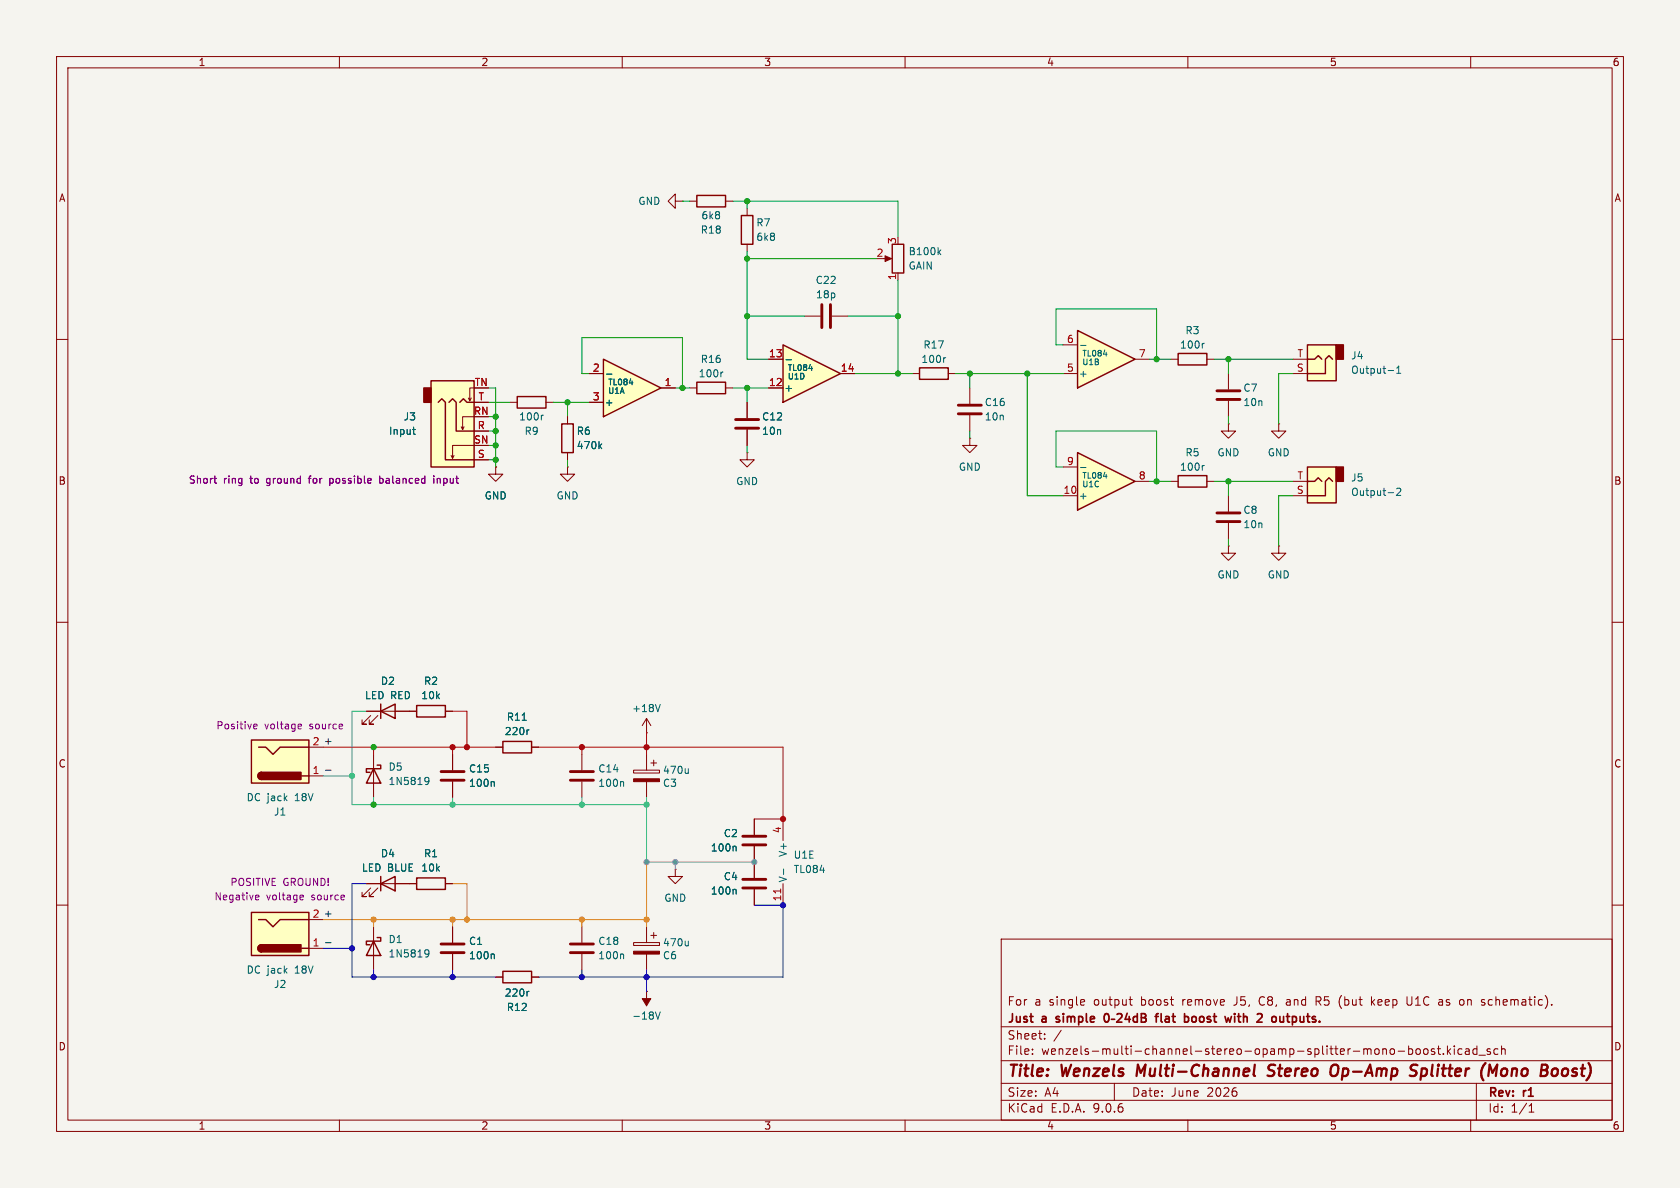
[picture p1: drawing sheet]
<svg xmlns="http://www.w3.org/2000/svg" width="297mm" height="210mm" viewBox="0 0 297 210" stroke-linecap="round" stroke-linejoin="round" font-family="sans-serif">
<path d="M0 0h297v210h-297z" fill="#f5f4ef" stroke="#f5f4ef" stroke-width=".18"/>
<g fill="none" stroke="#840000" stroke-width=".18">
<path d="M10 10h277v190h-277zM12 12h273v186h-273zM60 10v2M110 10v2M160 10v2M210 10v2M260 10v2M10 60h2M132.1 71.1v2.8M132.1 75.9v2.8M285 60h2M132.1 80v1.3h1.2l-1.2 1.3-1.3-1.3h1.3"/>
<path d="M132.1 80h.1M207 85.1h1.3M213.4 85.1h1.2M10 110h2M285 110h2M64.8 125.7h7.6M65.5 126.5l-1.5 1.5h.8h-.8v-.7M66.8 126.5l-1.5 1.5h.7h-.7v-.7M112 136.1h4.6v.6h-4.6zM114.3 133.4v2.7M114.3 138.2v2.8M115.1 134.9h1"/>
<path d="M115.6 134.4v1M133.3 144.8v2.8M133.3 149.6v5.6M133.3 157.2v2.8M138.4 144.8v3.8M138.4 156.2v3.8M10 160h2M112 166.6h4.6v.5h-4.6zM114.3 175.3h.1M114.3 163.8v2.8M114.3 168.7v2.8M114.3 175.3v2.5"/>
<path d="M115.1 165.4h1M115.6 164.8v1.1M177 166h108v32h-108zM191.5 176.7l.2 .4-.7 .1M191.7 177.6l-.2 .1M199.6 176.7h.6M200 177.7h.2M222.7 176.4l-.1 .4 .1 .7M227.9 176.7l-.4 .1M228 177.1h-.4a.29 .29 0 0 0-.2 .3 .29 .29 0 0 0 .2 .3h.4M232.7 177h.5M233 177l.5 .7"/>
<path d="M233.2 176.2h-.5v1.5M236.9 177.8l.3 .5M237.2 176l-.3 .4M242.5 176.2v1.5M242.6 177.1l.4 .6M243 176.7l-.5 .6M249.6 176.2v1.2l-.3 .3-.4-.1M255 176.8v.9M255 177.6l-.1 .1M255 177.1h-.1M263.2 176.8l-.1 .2v.4l.1 .2M285 160h2"/>
<path d="M60 198v2M110 198v2M160 198v2M177 194.5h108M177 191.5h108M177 187.5h108M177 181.5h108M182.5 186.3v.1M182.5 185.5v.1M184.7 183.6v.1M184.7 182.8v.1M187.6 182.1l-1.3 2"/>
<path d="M197 191.5v3M210 198v2M247.2 185.8h1.1M249 184.9v1.5M249 185.5l.5-.1 .2 .3v.4l-.1 .2h-.6M250.5 185.5l.3-.1 .3 .3v.4l-.3 .3-.3-.1-.2-.2v-.4zM251.8 185.5l.4-.1 .3 .3v.4l-.3 .3-.4-.1-.1-.2v-.4zM253.6 185.5l-.4-.1-.2 .2 .1 .2 .5 .2v.3h-.6M254.1 185.4h.6M254.3 184.9v1.3l.4 .2M255.2 186.3v.1M255.9 184.9v1.5"/>
<path d="M256 185.8l.5 .6M256.5 185.4l-.6 .6M257.1 184.9v.1M257.1 185.4v1M258.5 185.5l-.5-.1-.3 .3v.4l.2 .2h.6M259.1 185.5h.6v.9M259.7 185.8h-.5a.29 .29 0 0 0-.2 .3 .29 .29 0 0 0 .2 .3l.5-.1M260 198v2M261 191.5v6.5M261.1 185.5l-.4-.1-.3 .3v.4l.1 .2h.6M261.1 184.9v1.5M261.5 186.5h1.1"/>
<path d="M263.5 185.5l-.4-.1-.2 .2 .1 .2 .5 .2v.3h-.6M264.8 185.5l-.4-.1-.3 .3v.4l.1 .2h.6M265.5 185.5l.2-.1 .3 .1 .1 .9M265.5 184.9v1.5M270.3 196.6h.9M270.3 195.5l.4-.4v1.5"/>
</g>
<g fill="none" stroke="#840000" stroke-width=".4">
<path d="M201.2 188.2l-.3 2M221.8 188.2l-.2 1.7 .3 .3M225.1 190a.85 .85 0 0 1-1 .1M225.2 188.2l-.7 .1a.46 .46 0 0 0-.3 .5 .46 .46 0 0 0 .4 .4l.5 .2M235.4 188.5a.69 .69 0 0 1 1.2 0 1.47 1.47 0 0 1-.6 1.7l-.6-.1M249.6 188.3l.2-.1 .8 .1M249.7 189.2l.4 .1a.49 .49 0 0 1 .3 .5 .49 .49 0 0 1-.4 .4h-.5M251.2 190.1l.2 .1 .6-.1M251.4 188.9l-.3 2M251.9 188.9l-.5 .1M263.4 188.2l.4 1.4 .9-1.4-.3 2M275.3 189l.1 .3-.2 .7"/>
<path d="M276.6 188.9l-.4 .4-.1 .5 .2 .3 .4 .1"/>
</g>
<g fill="none" stroke="#840000" stroke-width=".3">
<path d="M186.8 179.8v.3M195.3 179.3l.3-.1a.81 .81 0 0 1 .5 .6 .81 .81 0 0 1-.3 .8l-.1 .1a.81 .81 0 0 1-.4-1.4zM197.5 179.3l.6-.1 .2 .1v.3l-.9 1.1h.9M199.3 179.1l-.4 1.1h.9M199.6 179.7v1M201.1 179.8l-.5-.1-.3 .3v.4l.2 .2h.6M201.1 179.2v1.5M201.8 179.2h.5l.2 .1 .1 .3-.3 .3a.4 .4 0 0 1 .3 .4 .4 .4 0 0 1-.3 .4h-.5zM201.8 179.9h.5M204.2 179.7h.6M204.8 179.2l-.4 .2v1.3M205.3 179.2v1.3l.2 .2"/>
<path d="M210.1 179.8v.7M211.3 179.8l-.3-.1-.3 .3v.4l.1 .2h.5M218.3 179.2v.1M218.3 179.7v1M218.8 179.7h.5M219 179.2l.1 1.4M225.3 179.7l-.3 .1-.2 .2 .1 .5 .4 .2M227.4 179.7h.6M228.5 179.7v1.5M228.6 179.7l-.1 .1M186.7 180.6l.1 .1M196.5 180.2h.6"/>
<path d="M227.7 180.6l.3 .1M228.5 180.6l.1 .1"/>
</g>
<path d="M208.3 84.1h5.1v2h-5.1zM67.3 125.7l2.5-1.2v2.5zM67.3 124.5v2.5" fill="none" stroke="#840000" stroke-width=".25"/>
<path d="M212.9 82.3h-.2M121.7 135.9v.8M121.7 136.6l-.2 .1M130 149.6l.1 .2v.6M130 157.2l.1 .2v.7M138.5 153.6v1M115.9 178.9l.4 1.3 .4-1.3M121.7 166.4v.8M121.7 167.1l-.2 .1" fill="none" stroke="#006464" stroke-width=".18"/>
<g fill="#840000" stroke="#840000" stroke-width=".18">
<path d="M112 137.7h4.6v.5h-4.6z"/>
<path d="M112 168.1h4.6v.6h-4.6z"/>
<path d="M113.5 176.5h1.6l-.8 1.3z"/>
</g>
<path d="M130 74.2h4.1M130 75.7h4.1M131.3 147.8h4.1M131.3 149.4h4.1M131.3 155.4h4.1M131.3 157h4.1" fill="none" stroke="#840000" stroke-width=".51"/>
<path d="M138 157.1v.8" fill="none" stroke="#a90000" stroke-width=".18"/>
<path d="M190.5 80l10.2 5.1-10.2 5.1z" fill="#ffffc2"/>
<path d="M190.5 80l10.2 5.1-10.2 5.1z" fill="none" stroke="#840000" stroke-width=".25"/>
<path d="M188 87.6h2.5M188 82.6h2.5M200.7 85.1h2.5" fill="none" stroke="#840000" stroke-width=".18"/>
<path d="M191 82.6h1M195.1 84.2h.6" fill="none" stroke="#006464" stroke-width=".18"/>
<path d="M138.4 61l10.2 5-10.2 5.1z" fill="#ffffc2"/>
<path d="M138.4 61l10.2 5-10.2 5.1z" fill="none" stroke="#840000" stroke-width=".25"/>
<path d="M135.9 68.6h2.5M135.9 63.5h2.5M148.6 66h2.5M80 163.8v2.8M80 168.7v2.8" fill="none" stroke="#840000" stroke-width=".18"/>
<path d="M139 63.6h.9M143 65.1h.6M87.2 168.6l.2 .2v.7" fill="none" stroke="#006464" stroke-width=".18"/>
<path d="M78 166.9h4M78 168.4h4" fill="none" stroke="#840000" stroke-width=".51"/>
<path d="M190.5 58.4l10.2 5.1-10.2 5.1z" fill="#ffffc2"/>
<path d="M190.5 58.4l10.2 5.1-10.2 5.1z" fill="none" stroke="#840000" stroke-width=".25"/>
<path d="M188 66h2.5M188 61h2.5M200.7 63.5h2.5" fill="none" stroke="#840000" stroke-width=".18"/>
<path d="M191 61.1h1M195.1 62.6h.6" fill="none" stroke="#006464" stroke-width=".18"/>
<path d="M44.4 161.3h10.2v7.6h-10.2z" fill="#ffffc2"/>
<g fill="none" stroke="#840000" stroke-width=".25">
<path d="M131.1 38.1h2v5.1h-2zM157.7 43.2h2.1v5.1h-2.1zM99.3 74.9h2v5.1h-2zM123.2 67.6h5.1v2h-5.1zM162.6 65h5v2.1h-5zM208.3 62.5h5.1v2h-5.1zM66 135.9l1.3 2.5h-2.5zM66.7 135.3h.6v.6h-2.5v.6h.6M67.3 156.2l2.5-1.3v2.6zM67.3 154.9v2.6M73.7 155.2h5v2h-5zM44.4 161.3h10.2v7.6h-10.2z"/>
<path d="M45.7 162.6h1.3l1.3 1.2 1.2-1.2h5.1M46.2 167a.64 .64 0 0 0-.6 .6 .64 .64 0 0 0 .6 .7M53.3 167.6h1.3M66 166.4l1.3 2.5h-2.5zM66.7 165.7h.6v.7h-2.5v.6h.6M88.9 171.7h5.1v2h-5.1z"/>
</g>
<g fill="#840000" stroke="#840000" stroke-width=".25">
<path d="M45.8 167.2l.4-.2v1.3a.63 .63 0 0 1-.6-.4 .63 .63 0 0 1 .2-.7z"/>
<path d="M46.2 167h7v1.3h-7z"/>
</g>
<g fill="none" stroke="#840000" stroke-width=".18">
<path d="M132.1 36.8v1.3M132.1 43.2v1.3M142.2 55.9h2.8M147.1 55.9h2.8M156.2 45.7h1M158.7 48.3v1.2M100.3 73.7v1.2M121.9 68.6h1.3M128.3 68.6h1.2M161.3 66h1.3M167.6 66h1.3M171.4 77.5v1.2h1.3l-1.3 1.3-1.2-1.3h1.2"/>
<path d="M171.4 77.5h.1M171.4 68.6v2.8M171.4 73.4v2.8M207 63.5h1.3M213.4 63.5h1.2M217.2 74.9v1.3h1.2l-1.2 1.3-1.3-1.3h1.3M217.2 74.9h.1M217.2 66v2.8M217.2 70.9v2.8M226.1 74.9v1.3h1.2l-1.2 1.3-1.3-1.3h1.3M226.1 74.9h.1M100.3 80v1.3"/>
<path d="M66 133.4v7.6M80 133.4v2.7M80 138.2v2.8M114.3 129.5h.1M114.3 127l-.8 1.3M114.3 127l.8 1.3M114.3 127v2.5M64.8 156.2h8.9M65.5 157l-1.5 1.5h.8h-.8v-.8M66.8 157l-1.5 1.5h.7h-.7v-.8M78.7 156.2h1.3M54.6 167.6h2.5"/>
<path d="M66 163.8v7.7M87.6 172.7h1.3M94 172.7h1.2"/>
</g>
<path d="M45.2 159h.5M45.2 158.3l.4-.1 .2 .3-.6 .2M53.2 158.2l.4 .1v.2l-.6 .2M53.6 159l-.4 .1" fill="none" stroke="#840084" stroke-width=".18"/>
<path d="M145.3 53.8v4.1M146.8 53.8v4.1M169.4 71.6h4.1M169.4 73.2h4.1M215.1 69.1h4.1M215.1 70.6h4.1M78 136.4h4M78 137.9h4" fill="none" stroke="#840000" stroke-width=".51"/>
<g fill="none" stroke="#006464" stroke-width=".18">
<path d="M166 44.5l.3 .5M166.3 44.2l-.5 .5M106 78.8l.4 .5M106.4 78.5l-.5 .5M127.8 65.8h-.2M167.2 63.2l-.3 .1M212.9 60.7l-.2 .1M75.2 137.5l.4-.1 .2 .1a.84 .84 0 0 1-.3 1.2h-.3M75.8 138l-.2 .2-.4-.1M87.2 138.2l.2 .1v.7M116.7 124.5l-.4 1.3M75.2 168l.4-.1 .2 .1a.84 .84 0 0 1-.3 1.2h-.3"/>
<path d="M75.8 168.4l-.2 .3-.4-.1M93.5 175.2l-.2 .1"/>
</g>
<path d="M156.5 45.2l1.1 .5-1.1 .5z" fill="#840000" stroke="#840000" stroke-width=".18"/>
<path d="M76.2 67.3h7.6v15.3h-7.6z" fill="#ffffc2"/>
<path d="M74.9 68.6h1.3v2.5h-1.3z" fill="#840000" stroke="#840000" stroke-width=".25"/>
<path d="M76.2 67.3h7.6v15.3h-7.6zM77.5 71.1l.6-.6 .6 .6v10.2h5.1M79.4 71.1l.6-.6 .6 .6v5.1h3.2M81.3 71.1l.6-.6 .6 .6h1.3M88.9 131.1h5.1v2h-5.1z" fill="none" stroke="#840000" stroke-width=".25"/>
<g fill="none" stroke="#840000" stroke-width=".18">
<path d="M82 75.4l-.2 .5M83.3 70.4l-.2 .5M83.8 78.7h-3.8v2.3l-.2-.5M83.8 73.7h-2v2.2l-.3-.5M83.8 68.6h-.7v2.3l-.3-.5M83.8 76.2h2.6M83.8 71.1h2.6M80.3 80.5l-.3 .5M83.8 81.3h2.6M87.6 82.6v1.2h1.3l-1.3 1.3-1.2-1.3h1.2M87.6 82.6h.1M100.3 82.6v1.2h1.3l-1.3 1.3-1.2-1.3h1.2"/>
<path d="M100.3 82.6h.1M87.6 132.1h1.3M94 132.1h1.2M102.9 163.8v2.8M102.9 168.7v2.8"/>
</g>
<path d="M72.9 75.9h.5M73.1 76.6l.3 .2M92.3 127.3h.7M93.5 129l-.2 .1M110.1 168.6l.2 .2v.7" fill="none" stroke="#006464" stroke-width=".18"/>
<path d="M37.8 84.6h.5M38.1 85.4h.2M58.3 84.6v1.2M58.3 85.4h.1M58.4 84.6h-.1M67.1 85.4h.4M67.1 84.1v1.3M67.5 84.6h-.4M76.7 84.1v.2M76.7 84.6v.8" fill="none" stroke="#840084" stroke-width=".18"/>
<path d="M100.8 166.9h4.1M100.8 168.4h4.1" fill="none" stroke="#840000" stroke-width=".51"/>
<path d="M44.4 130.8h10.2v7.6h-10.2z" fill="#ffffc2"/>
<path d="M123.2 34.5h5.1v2.1h-5.1zM91.4 70.1h5.1v2h-5.1zM44.4 130.8h10.2v7.6h-10.2zM45.7 132.1h1.3l1.3 1.3 1.2-1.3h5.1M46.2 136.5a.64 .64 0 0 0-.6 .7 .64 .64 0 0 0 .6 .6M53.3 137.2h1.3M73.7 124.7h5v2h-5z" fill="none" stroke="#840000" stroke-width=".25"/>
<g fill="#840000" stroke="#840000" stroke-width=".25">
<path d="M45.8 136.7l.4-.2v1.3a.63 .63 0 0 1-.6-.4 .63 .63 0 0 1 .2-.7z"/>
<path d="M46.2 136.5h7v1.3h-7z"/>
</g>
<g fill="none" stroke="#840000" stroke-width=".18">
<path d="M119.4 35.6v-1.3l-1.3 1.3 1.3 1.2v-1.2h1.2M120.6 35.6h.1M121.9 35.6h1.3M128.3 35.6h1.2M90.2 71.1h1.2M96.5 71.1h1.3M217.2 96.5v1.3h1.2l-1.2 1.3-1.3-1.3h1.3M217.2 96.5h.1M54.6 137.2h2.5M72.4 125.7h1.3M78.7 125.7h1.3M102.9 133.4v2.7"/>
<path d="M102.9 138.2v2.8"/>
</g>
<path d="M44.8 128.7l.2 .1h.4M44.8 128.2l.2-.2h.3l.1 .2v.1l-.6 .1M52.9 128l.3 .1 .1 .2-.6 .1M53.2 128.8h-.3" fill="none" stroke="#840084" stroke-width=".18"/>
<path d="M100.8 136.4h4.1M100.8 137.9h4.1" fill="none" stroke="#840000" stroke-width=".51"/>
<path d="M96.1 73.4l-.3 .1M110.1 138.2l.2 .1v.7" fill="none" stroke="#006464" stroke-width=".18"/>
<path d="M231.1 82.6h5.1v6.3h-5.1z" fill="#ffffc2"/>
<path d="M236.2 82.6h1.3v2.5h-1.3z" fill="#840000" stroke="#840000" stroke-width=".25"/>
<path d="M231.1 82.6h5.1v6.3h-5.1zM231.1 85.1h1.3l.6-.6 .7 .6M235.6 85.1l-.7-.6-.6 .6v2.5h-3.2" fill="none" stroke="#840000" stroke-width=".25"/>
<path d="M228.6 87.6h2.5M228.6 85.1h2.5" fill="none" stroke="#840000" stroke-width=".18"/>
<path d="M245.4 87.1h1M246.9 86.4l.5-.1 .2 .4-.7 .9h.7" fill="none" stroke="#006464" stroke-width=".18"/>
<path d="M231.1 61h5.1v6.3h-5.1z" fill="#ffffc2"/>
<path d="M236.2 61h1.3v2.5h-1.3z" fill="#840000" stroke="#840000" stroke-width=".25"/>
<path d="M231.1 61h5.1v6.3h-5.1zM231.1 63.5h1.3l.6-.6 .7 .6M235.6 63.5l-.7-.6-.6 .6v2.5h-3.2" fill="none" stroke="#840000" stroke-width=".25"/>
<path d="M228.6 66h2.5M228.6 63.5h2.5M217.2 87.6v2.8M217.2 92.5v2.8M119.4 153.7v1.2h1.2l-1.2 1.3-1.3-1.3h1.3M119.4 153.7h.1" fill="none" stroke="#840000" stroke-width=".18"/>
<path d="M245.4 65.5h1M246.9 66h.7M246.9 65.1l.4-.4v1.3" fill="none" stroke="#006464" stroke-width=".18"/>
<path d="M215.1 90.7h4.1M215.1 92.2h4.1" fill="none" stroke="#840000" stroke-width=".51"/>
<path d="M106.7 63.5l10.1 5.1-10.1 5.1z" fill="#ffffc2"/>
<path d="M106.7 63.5l10.1 5.1-10.1 5.1z" fill="none" stroke="#840000" stroke-width=".25"/>
<g fill="none" stroke="#840000" stroke-width=".18">
<path d="M83.8 71.1h2.6M83.8 76.2h2.6M100.3 73.7v1.2M104.1 71.1h2.6M104.1 66h2.6M116.8 68.6h2.6M132.1 71.1v2.8M132.1 75.9v2.8M135.9 68.6h2.5M135.9 63.5h2.5M148.6 66h2.5M83.8 81.3h2.6"/>
<path d="M87.6 82.6h.1M100.3 80v1.3M226.1 96.5v1.3h1.2l-1.2 1.3-1.3-1.3h1.3M226.1 96.5h.1M64.8 125.7h2.5M69.8 125.7h3.9M78.7 125.7h1.3M80 133.4v2.7M80 138.2v2.8M87.6 132.1h1.3M94 132.1h1.2M64.8 156.2h2.5"/>
<path d="M69.8 156.2h3.9M78.7 156.2h1.3M133.3 144.8v2.8M133.3 149.6v5.6M133.3 157.2v2.8M80 163.8v2.8M80 168.7v2.8M87.6 172.7h1.3M94 172.7h1.2"/>
</g>
<g fill="none" stroke="#006464" stroke-width=".18">
<path d="M72.9 75.9h.5M73.1 76.6l.3 .2M106 78.8l.4 .5M106.4 78.5l-.5 .5M107.2 66.1h1M111.3 67.7h.6M139 63.6h.9M143 65.1h.6M87.2 138.2l.2 .1v.7M92.3 127.3h.7M93.5 129l-.2 .1M130 149.6l.1 .2v.6"/>
<path d="M130 157.2l.1 .2v.7M87.2 168.6l.2 .2v.7M93.5 175.2l-.2 .1"/>
</g>
<path d="M57.6 136.2h.9M57.6 166.6h.9" fill="none" stroke="#0f0f0f" stroke-width=".18"/>
<path d="M57.1 132.1h30.5M66 132.1v1.3M80 132.1v1.3M80 125.7h2.5v6.4M95.2 132.1h43.2v12.7h-5.1M102.9 132.1v1.3M114.3 129.5v3.9" fill="none" stroke="#c20000" stroke-width=".18"/>
<path d="M57.1 137.2h5.1M64.8 125.7h-2.6v16.5h52.1M66 141v1.2M80 141v1.2M102.9 141v1.2M114.3 141v11.4" fill="none" stroke="#00c2c2" stroke-width=".18"/>
<g fill="none" stroke="#009600" stroke-width=".18">
<path d="M120.6 35.6h1.3M129.5 35.6h29.2v6.3M132.1 35.6v1.2M132.1 55.9h10.1M132.1 44.5v19h3.8M132.1 45.7h22.8M149.9 55.9h8.8M158.7 49.5v16.5M86.4 68.6h1.2v14M86.4 71.1h3.8M86.4 73.7h1.2M86.4 76.2h1.2"/>
<path d="M86.4 78.7h1.2M97.8 71.1h6.3M100.3 71.1v2.6M104.1 66h-1.2v-6.3h17.7v8.9M119.4 68.6h2.5M129.5 68.6h6.4M132.1 68.6v2.5M132.1 78.7v1.3M151.1 66h10.2M168.9 66h19.1M171.4 66v2.6M171.4 76.2v1.3"/>
<path d="M181.6 66v21.6h6.4M188 61h-1.3v-6.4h17.8v8.9M203.2 63.5h3.8M214.6 63.5h14M217.2 63.5v2.5M217.2 73.7v1.2M228.6 66h-2.5v8.9M86.4 81.3h1.2M100.3 81.3v1.3M188 82.6h-1.3v-6.4h17.8v8.9M203.2 85.1h3.8M214.6 85.1h14"/>
<path d="M217.2 85.1v2.5M217.2 95.3v1.2M228.6 87.6h-2.5v8.9"/>
</g>
<path d="M80 156.2h2.5v6.4M114.3 152.4v11.4M57.1 162.6h57.2M66 162.6v1.2M80 162.6v1.2M102.9 162.6v1.2" fill="none" stroke="#dd8500" stroke-width=".18"/>
<path d="M64.8 156.2h-2.6v16.5h25.4M57.1 167.6h5.1M66 171.5v1.2M80 171.5v1.2M102.9 171.5v1.2M114.3 171.5v3.8M133.3 160h5.1v12.7h-43.2" fill="none" stroke="#0000c2" stroke-width=".18"/>
<path d="M114.3 152.4h19M119.4 152.4v1.3" fill="none" stroke="#848484" stroke-width=".18"/>
<path d="M37.8 84.6h.5M38.1 85.4h.2M58.3 84.6v1.2M58.3 85.4h.1M58.4 84.6h-.1M67.1 85.4h.4M67.1 84.1v1.3M67.5 84.6h-.4M76.7 84.1v.2M76.7 84.6v.8" fill="none" stroke="#840084" stroke-width=".18"/>
<g fill="#009600" stroke="#009600" stroke-width=".18">
<circle cx="100.3" cy="71.1" r=".46"/>
<circle cx="87.6" cy="76.2" r=".46"/>
<circle cx="87.6" cy="78.7" r=".46"/>
<circle cx="87.6" cy="81.3" r=".46"/>
<circle cx="87.6" cy="73.7" r=".46"/>
<circle cx="217.2" cy="85.1" r=".46"/>
<circle cx="204.5" cy="63.5" r=".46"/>
<circle cx="217.2" cy="63.5" r=".46"/>
<circle cx="204.5" cy="85.1" r=".46"/>
<circle cx="66" cy="142.2" r=".46"/>
<circle cx="66" cy="132.1" r=".46"/>
<circle cx="181.6" cy="66" r=".46"/>
<circle cx="158.7" cy="66" r=".46"/>
<circle cx="158.7" cy="55.9" r=".46"/>
<circle cx="171.4" cy="66" r=".46"/>
<circle cx="132.1" cy="45.7" r=".46"/>
<circle cx="132.1" cy="55.9" r=".46"/>
<circle cx="120.6" cy="68.6" r=".46"/>
<circle cx="132.1" cy="68.6" r=".46"/>
<circle cx="132.1" cy="35.6" r=".46"/>
</g>
<g fill="#848484" stroke="#848484" stroke-width=".18">
<circle cx="119.4" cy="152.4" r=".46"/>
<circle cx="114.3" cy="152.4" r=".46"/>
<circle cx="133.3" cy="152.4" r=".46"/>
</g>
<g fill="#0000c2" stroke="#0000c2" stroke-width=".18">
<circle cx="138.4" cy="160" r=".46"/>
<circle cx="114.3" cy="172.7" r=".46"/>
<circle cx="80" cy="172.7" r=".46"/>
<circle cx="66" cy="172.7" r=".46"/>
<circle cx="62.2" cy="167.6" r=".46"/>
<circle cx="102.9" cy="172.7" r=".46"/>
</g>
<g fill="#c20000" stroke="#c20000" stroke-width=".18">
<circle cx="138.4" cy="144.8" r=".46"/>
<circle cx="82.5" cy="132.1" r=".46"/>
<circle cx="80" cy="132.1" r=".46"/>
<circle cx="102.9" cy="132.1" r=".46"/>
<circle cx="114.3" cy="132.1" r=".46"/>
</g>
<g fill="#dd8500" stroke="#dd8500" stroke-width=".18">
<circle cx="114.3" cy="162.6" r=".46"/>
<circle cx="80" cy="162.6" r=".46"/>
<circle cx="66" cy="162.6" r=".46"/>
<circle cx="82.5" cy="162.6" r=".46"/>
<circle cx="102.9" cy="162.6" r=".46"/>
</g>
<g fill="#00c2c2" stroke="#00c2c2" stroke-width=".18">
<circle cx="80" cy="142.2" r=".46"/>
<circle cx="62.2" cy="137.2" r=".46"/>
<circle cx="114.3" cy="142.2" r=".46"/>
<circle cx="102.9" cy="142.2" r=".46"/>
</g>
<g font-size="2.8" fill="#840000">
<text x="178" y="190.9">Title:</text>
<text x="187.7" y="190.9">Wenzels</text>
<text x="201.8" y="190.9">Multi-Channel</text>
<text x="225.8" y="190.9">Stereo</text>
<text x="237.7" y="190.9">Op-Amp</text>
<text x="252.6" y="190.9">Splitter</text>
<text x="265.8" y="190.9">(Mono</text>
<text x="277.2" y="190.9">Boost)</text>
</g>
<g font-size="2.1" fill="#840000">
<text x="178" y="178">For</text>
<text x="182.9" y="178">a</text>
<text x="185.5" y="178">single</text>
<text x="193.5" y="178">output</text>
<text x="202" y="178">boost</text>
<text x="209.4" y="178">remove</text>
<text x="218.7" y="178">J5,</text>
<text x="223.3" y="178">C8,</text>
<text x="228.3" y="178">and</text>
<text x="233.6" y="178">R5</text>
<text x="237.9" y="178">(but</text>
<text x="243.7" y="178">keep</text>
<text x="250.2" y="178">U1C</text>
<text x="256" y="178">as</text>
<text x="259.8" y="178">on</text>
<text x="263.9" y="178">schematic).</text>
<text x="178" y="184">Sheet:</text>
<text x="178" y="181.2">Just</text>
<text x="184.3" y="181.2">a</text>
<text x="187.4" y="181.2">simple</text>
<text x="206.3" y="181.2">flat</text>
<text x="211.9" y="181.2">boost</text>
<text x="219.7" y="181.2">with</text>
<text x="226" y="181.2">2</text>
<text x="229.2" y="181.2">outputs.</text>
<text x="178" y="186.7">File:</text>
<text x="184.1" y="186.7">wenzels-multi-channel-stereo-opamp-splitter-mono-boost.kicad_sch</text>
<text x="178" y="196.9">KiCad</text>
<text x="178" y="194.1">Size:</text>
<text x="184.7" y="194.1">A4</text>
<text x="185.7" y="196.9">E.D.A.</text>
<text x="193.3" y="196.9">9.0.6</text>
<text x="200" y="194.1">Date:</text>
<text x="207" y="194.1">June</text>
<text x="213.5" y="194.1">2026</text>
<text x="263" y="194.3">Rev:</text>
<text x="263" y="196.9">Id:</text>
<text x="267.1" y="196.9">1/1</text>
<text x="269.4" y="194.3">r1</text>
</g>
<g font-size="1.8" fill="#840000">
<text x="35" y="11.9">1</text>
<text x="85" y="11.9">2</text>
<text x="135" y="11.9">3</text>
<text x="185" y="11.9">4</text>
<text x="235" y="11.9">5</text>
<text x="285" y="11.9">6</text>
<text x="10.3" y="35.9">A</text>
<text x="285.3" y="35.9">A</text>
<text x="10.3" y="85.9">B</text>
<text x="285.3" y="85.9">B</text>
<text x="10.3" y="135.9">C</text>
<text x="285.3" y="135.9">C</text>
<text x="10.3" y="185.9">D</text>
<text x="285.3" y="185.9">D</text>
<text x="35" y="199.9">1</text>
<text x="85" y="199.9">2</text>
<text x="135" y="199.9">3</text>
<text x="185" y="199.9">4</text>
<text x="235" y="199.9">5</text>
<text x="285" y="199.9">6</text>
</g>
<g font-size="1.8" fill="#006464">
<text x="112.8" y="36.4">GND</text>
<text x="123.8" y="41.5">R18</text>
<text x="123.9" y="39">6k8</text>
<text x="133.6" y="40.2">R7</text>
<text x="133.6" y="42.8">6k8</text>
<text x="160.5" y="47.9">GAIN</text>
<text x="160.5" y="45.3">B100k</text>
<text x="144.1" y="50.4">C22</text>
<text x="144.2" y="52.9">18p</text>
<text x="209.5" y="59.3">R3</text>
<text x="123.8" y="64.4">R16</text>
<text x="162.8" y="64.4">100r</text>
<text x="163.2" y="61.8">R17</text>
<text x="208.5" y="61.8">100r</text>
<text x="238.8" y="63.7">J4</text>
<text x="106.8" y="72">+</text>
<text x="123.4" y="66.9">100r</text>
<text x="138.6" y="69.4">+</text>
<text x="174" y="72">C16</text>
<text x="190.6" y="66.9">+</text>
<text x="219.7" y="69.4">C7</text>
<text x="219.7" y="72">10n</text>
<text x="238.8" y="66.3">Output-1</text>
<text x="68.7" y="77.1">Input</text>
<text x="71.3" y="74.5">J3</text>
<text x="91.7" y="74.5">100r</text>
<text x="92.6" y="77.1">R9</text>
<text x="101.9" y="77.1">R6</text>
<text x="134.6" y="74.5">C12</text>
<text x="134.6" y="77.1">10n</text>
<text x="174" y="74.5">10n</text>
<text x="101.9" y="79.6">470k</text>
<text x="169.4" y="83.4">GND</text>
<text x="208.5" y="83.4">100r</text>
<text x="209.5" y="80.9">R5</text>
<text x="215.1" y="80.9">GND</text>
<text x="224" y="80.9">GND</text>
<text x="85.6" y="88.5">GND</text>
<text x="98.3" y="88.5">GND</text>
<text x="130" y="86">GND</text>
<text x="190.6" y="88.5">+</text>
<text x="238.8" y="85.3">J5</text>
<text x="238.8" y="87.9">Output-2</text>
<text x="219.7" y="91">C8</text>
<text x="219.7" y="93.6">10n</text>
<text x="215.1" y="102.5">GND</text>
<text x="224" y="102.5">GND</text>
<text x="64.4" y="123.8">LED RED</text>
<text x="67.2" y="121.3">D2</text>
<text x="74.4" y="123.8">10k</text>
<text x="74.9" y="121.3">R2</text>
<text x="89.1" y="130.1">220r</text>
<text x="89.5" y="127.6">R11</text>
<text x="111.7" y="126.1">+18V</text>
<text x="68.6" y="136.4">D5</text>
<text x="82.8" y="136.8">C15</text>
<text x="105.7" y="136.8">C14</text>
<text x="117.1" y="137">470u</text>
<text x="43.5" y="141.8">DC jack</text>
<text x="52.3" y="141.8">18V</text>
<text x="68.6" y="139">1N5819</text>
<text x="82.8" y="139.3">100n</text>
<text x="105.7" y="139.3">100n</text>
<text x="117.1" y="139.3">C3</text>
<text x="48.3" y="144.4">J1</text>
<text x="127.9" y="148.2">C2</text>
<text x="63.9" y="154.3">LED BLUE</text>
<text x="67.2" y="151.7">D4</text>
<text x="74.4" y="154.3">10k</text>
<text x="74.9" y="151.7">R1</text>
<text x="125.6" y="150.7">100n</text>
<text x="127.9" y="155.8">C4</text>
<text x="139.3" y="151.6" transform="rotate(-90 139.3 151.6)">V+</text>
<text x="140.2" y="152">U1E</text>
<text x="140.2" y="154.5">TL084</text>
<text x="117.3" y="159.6">GND</text>
<text x="125.6" y="158.3">100n</text>
<text x="139.3" y="156.1" transform="rotate(-90 139.3 156.1)">V-</text>
<text x="68.6" y="166.9">D1</text>
<text x="82.8" y="167.2">C1</text>
<text x="105.7" y="167.2">C18</text>
<text x="117.1" y="167.5">470u</text>
<text x="43.5" y="172.3">DC jack</text>
<text x="52.3" y="172.3">18V</text>
<text x="68.6" y="169.5">1N5819</text>
<text x="82.8" y="169.8">100n</text>
<text x="105.7" y="169.8">100n</text>
<text x="117.1" y="169.8">C6</text>
<text x="48.3" y="174.9">J2</text>
<text x="89.1" y="176.4">220r</text>
<text x="89.5" y="178.9">R12</text>
<text x="111.7" y="180.4">-18V</text>
</g>
<g font-size="1.8" fill="#a90000">
<text x="154.9" y="45.5">2</text>
<text x="158.5" y="43.3" transform="rotate(-90 158.5 43.3)">3</text>
<text x="158.5" y="49.6" transform="rotate(-90 158.5 49.6)">1</text>
<text x="104.7" y="65.8">2</text>
<text x="135.8" y="63.2">13</text>
<text x="148.5" y="65.8">14</text>
<text x="188.5" y="65.8">5</text>
<text x="188.5" y="60.7">6</text>
<text x="201.2" y="63.2">7</text>
<text x="229.2" y="65.8">S</text>
<text x="229.3" y="63.2">T</text>
<text x="83.8" y="68.3">TN</text>
<text x="84.5" y="70.9">T</text>
<text x="104.7" y="70.9">3</text>
<text x="117.4" y="68.3">1</text>
<text x="135.8" y="68.3">12</text>
<text x="83.7" y="73.4">RN</text>
<text x="84.4" y="75.9">R</text>
<text x="83.7" y="78.5">SN</text>
<text x="84.4" y="81">S</text>
<text x="188.5" y="82.3">9</text>
<text x="187.9" y="87.4">10</text>
<text x="201.2" y="84.8">8</text>
<text x="229.2" y="87.4">S</text>
<text x="229.3" y="84.8">T</text>
<text x="55.2" y="136.9">1 -</text>
<text x="138.2" y="147.4" transform="rotate(-90 138.2 147.4)">4</text>
<text x="138.2" y="159.4" transform="rotate(-90 138.2 159.4)">11</text>
<text x="55.2" y="167.4">1 -</text>
</g>
<g font-size="1.8" fill="#840084">
<text x="33.3" y="85.7">Short</text>
<text x="39.5" y="85.7">ring</text>
<text x="44.3" y="85.7">to</text>
<text x="47.4" y="85.7">ground</text>
<text x="55.1" y="85.7">for</text>
<text x="58.9" y="85.7">possible</text>
<text x="68" y="85.7">balanced</text>
<text x="77.7" y="85.7">input</text>
<text x="38.1" y="129.1">Positive</text>
<text x="46.8" y="129.1">voltage</text>
<text x="54.8" y="129.1">source</text>
<text x="37.8" y="159.4">Negative</text>
<text x="40.6" y="156.8">POSITIVE GROUND!</text>
<text x="47.1" y="159.4">voltage</text>
<text x="55.2" y="159.4">source</text>
</g>
<g font-size="1.8" fill="#0f0f0f">
<text x="55.2" y="131.8">2 +</text>
<text x="55.2" y="162.3">2 +</text>
</g>
<g font-size="1.4" fill="#006464">
<text x="139.2" y="65.8">TL084</text>
<text x="191.2" y="64.7">U1B</text>
<text x="191.2" y="63.2">TL084</text>
<text x="107.4" y="69.8">U1A</text>
<text x="107.4" y="68.3">TL084</text>
<text x="139.2" y="67.3">U1D</text>
<text x="191.2" y="86.3">U1C</text>
<text x="191.2" y="84.8">TL084</text>
</g>
</svg>
